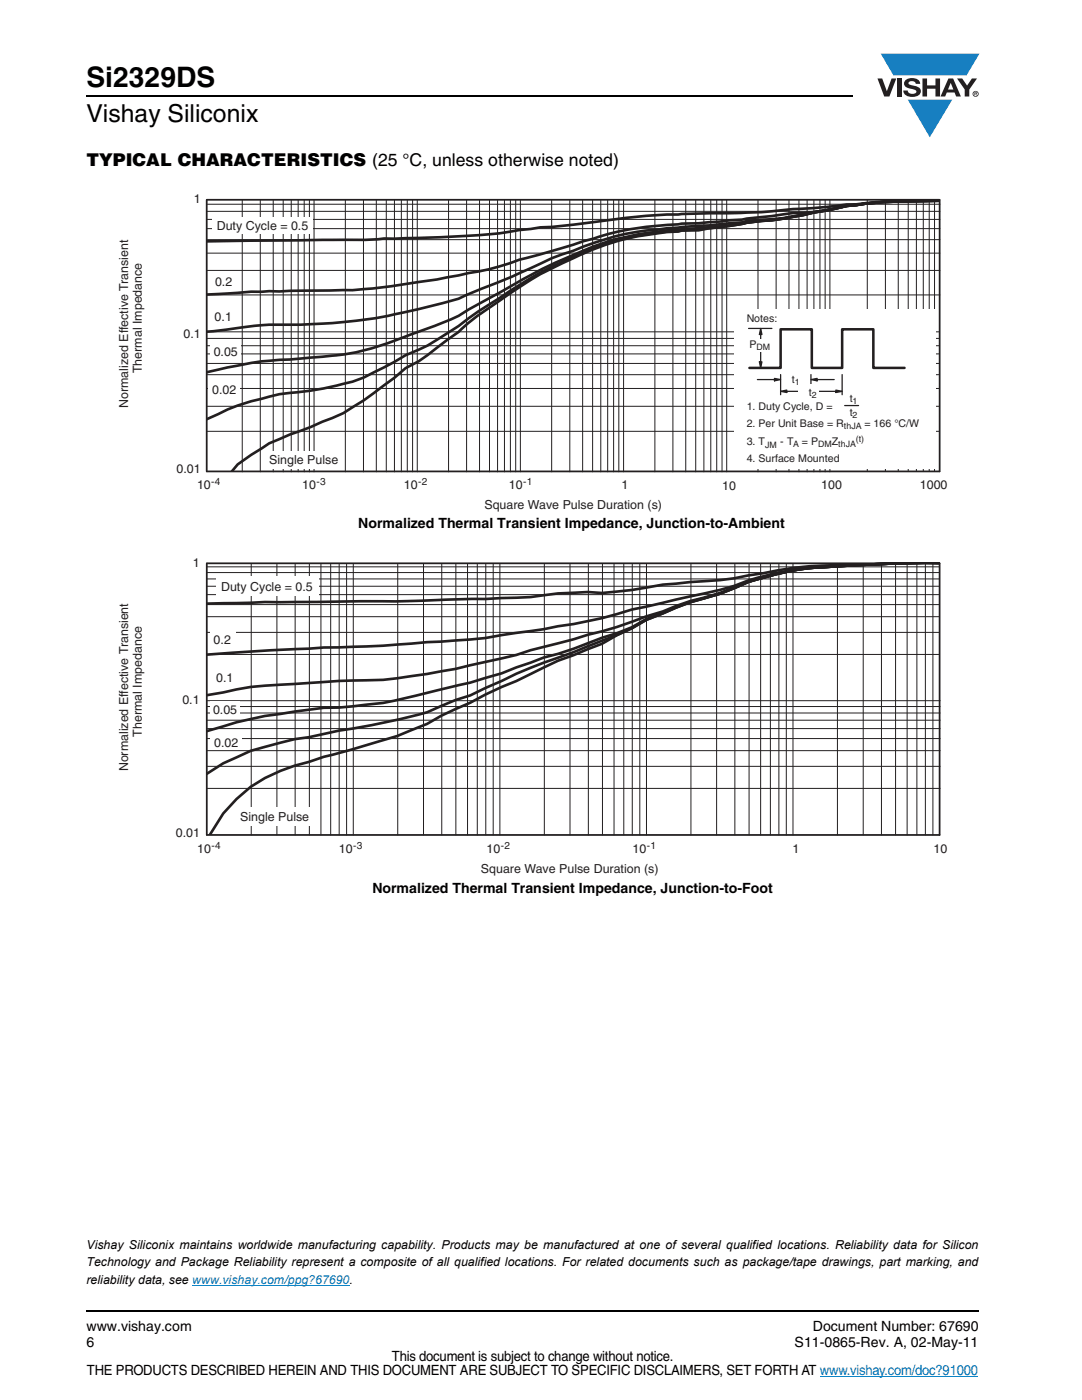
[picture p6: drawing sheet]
<svg xmlns="http://www.w3.org/2000/svg" width="216mm" height="279mm" viewBox="0 0 216 279" stroke-linecap="round" stroke-linejoin="round" font-family="sans-serif">
<path d="M17.1 18.9h.2v.3h-.2zM17.1 261.5h.2v.4h-.2z" fill="#000"/>
<path d="M17.3 19.1h152.9M17.3 261.7h178.1" fill="none" stroke="#000" stroke-width=".36"/>
<path d="M175.1 10.7h20.4v16.7h-20.4z" fill="#fff"/>
<g fill="#147fc3">
<path d="M175.7 10.7h19.7l-2.5 4.4h-1.1h-13.5z"/>
<path d="M181.1 19.9h8.9l-4.5 7.5z"/>
</g>
<g fill="#231f20">
<path d="M175.1 15.7h.9l1 2.5 .9-2.5h.9l-1.3 3.6h-1.1z"/>
<path d="M179 15.7h.9v3.6h-.9z"/>
<path d="M180.7 16a2.1 2.1 0 0 1 2.8 .3l.1 .4h-.9a.79 .79 0 0 0-.7-.5 .79 .79 0 0 0-.7 .4l.2 .3 1 .2a1.08 1.08 0 0 1 1.2 1.1 1.08 1.08 0 0 1-1.1 1.1 1.73 1.73 0 0 1-2.3-1.2h.8a.96 .96 0 0 0 .8 .6 .96 .96 0 0 0 1-.4 1.31 1.31 0 0 0-1.3-.6 1.03 1.03 0 0 1-1-.6 1.03 1.03 0 0 1 .1-1.1z"/>
<path d="M184.1 15.7h.9v1.3h1.7v-1.3h.9v3.6h-.9v-1.6h-1.7v1.6h-.9z"/>
<path d="M191 15.7h1l1 1.4 .9-1.4h1.1l-1.6 2.2v1.4h-.9v-1.4z"/>
<path d="M189.7 16.5l.5 1.4h-1zM189.2 15.7l-1.5 3.6h.9l.3-.8h1.6l.3 .8h.9l-1.5-3.6z"/>
<path d="M194.2 18.7a.46 .46 0 0 1 .9 0 .46 .46 0 0 1-.9 0zM194.1 18.7a.6 .6 0 0 0 1.2 0 .6 .6 0 0 0-1.2 0z"/>
<path d="M194.6 18.5h.2v.2h-.2zM194.4 18.4v.7h.2v-.3l.4 .3-.2-.3 .1-.2v-.2z"/>
</g>
<path d="M38.4 256.5h31.3M163.6 274.6h31.5" fill="none" stroke="#007ec4" stroke-width=".2"/>
<path d="M23.4 38.4h165.7v63.8h-165.7z" fill="#fff"/>
<path d="M187.5 40.1a172.6 172.6 0 0 0-21.7 1.1l-6.5 .5a180.2 180.2 0 0 1-19.9 .9 144.1 144.1 0 0 0-14.8 .9l-10.2 1.3-4.3 .5-2.3 .1a168.1 168.1 0 0 1-24.2 2.1l-6.9 .1-4.1 .3-31.5 .3M187.5 40.1l-7 .1a76.6 76.6 0 0 0-16 1.8l-4.2 .5h-2l-10.3 1.3-8.6 .8a79.8 79.8 0 0 0-18.5 2.2l-11.4 3.5-5.9 1.5a46.2 46.2 0 0 1-10.1 2.7 200.2 200.2 0 0 1-23.2 3.4l-3.9 .1a360.3 360.3 0 0 0-25.3 .8M187.5 40.1h-5.8a76.7 76.7 0 0 0-17.2 1.9l-4.2 .8a44.3 44.3 0 0 1-8.4 1.1l-2.9 .2-1 .3-6.5 .6a108.4 108.4 0 0 0-18.8 2.2l-4.2 1.3-4.1 1.5a42.1 42.1 0 0 0-8.5 3.5l-4.5 2-6.6 2.7a40.9 40.9 0 0 1-10.2 3.2 100.9 100.9 0 0 1-24.6 3.4l-7.8 .1-11.1 1.3M187.5 40.1h-5.8a74.1 74.1 0 0 0-17.2 2l-10.5 1.8-2.1 .2-6.7 .9-9.2 .8-.7 .1a56.9 56.9 0 0 0-23.1 5.9l-5.8 2.8-12.9 7.2a36.5 36.5 0 0 1-8.3 3.8l-3.3 1.2a54 54 0 0 1-19.9 4.6l-4.2 .3a71.7 71.7 0 0 0-16.7 2.6M187.5 40.1h-5.8a74.1 74.1 0 0 0-17.2 2l-4.2 .8a84.4 84.4 0 0 1-11.3 1.5l-5.3 .9-7.7 .7-.7 .1a52.5 52.5 0 0 0-22.2 5.7 73.1 73.1 0 0 0-13.4 7.7 66.1 66.1 0 0 0-8.2 5.6 68.9 68.9 0 0 1-7.9 4.7l-2.7 1.1-2.2 1.3-4.1 2.1a22 22 0 0 1-7.1 2.6 72.4 72.4 0 0 1-11.8 1.8l-2 .5a44 44 0 0 0-10.2 3.5l-2.4 1M187.5 40.1h-5.8a73.9 73.9 0 0 0-17.2 2l-4.2 .8a58.5 58.5 0 0 1-8.4 1.2l-12.5 1.9a63.8 63.8 0 0 0-18.9 3 101 101 0 0 0-14.6 6.8l-6 4.1a55.4 55.4 0 0 0-8.4 6.3l-2.3 1.6a41.8 41.8 0 0 1-8.3 5.7l-2.2 1.9-2 1.5a61.7 61.7 0 0 1-8.2 5.6l-6.5 2.7-4.2 1.5-4.1 1.8-6.3 4.2-1.2 1.4" fill="none" stroke="#231f20" stroke-width=".53"/>
<g fill="none" stroke="#231f20" stroke-width=".2">
<path d="M48.3 40v54.2M51.9 40v54.2M54.5 40v54.2M56.5 40v54.2M58.1 40v54.2M59.5 40v54.2M60.7 40v54.2M61.7 40v54.2M62.7 40v54.2M68.9 40v54.2M72.5 40v54.2M75.1 40v54.2"/>
<path d="M77.1 40v54.2M78.7 40v54.2M80.1 40v54.2M81.3 40v54.2M82.3 40v54.2M83.3 40v54.2M89.5 40v54.2M93.1 40v54.2M95.7 40v54.2M97.7 40v54.2M99.3 40v54.2M100.7 40v54.2"/>
<path d="M101.8 40v54.2M102.9 40v54.2M103.8 40v54.2M110.1 40v54.2M113.7 40v54.2M116.3 40v54.2M118.2 40v54.2M119.9 40v54.2M121.3 40v54.2M122.4 40v54.2M123.5 40v54.2M124.4 40v54.2"/>
<path d="M130.7 40v54.2M134.3 40v54.2M136.8 40v54.2M138.8 40v54.2M140.5 40v54.2M141.8 40v54.2M143 40v54.2M144.1 40v54.2M145 40v54.2M151.2 40v54.2M154.9 40v54.2M157.4 40v54.2"/>
<path d="M159.4 40v54.2M161 40v54.2M162.4 40v54.2M163.6 40v54.2M164.6 40v54.2M165.6 40v54.2M173.1 39.9v54.2M176.7 39.9v54.2M179.2 39.9v54.2M181.2 39.9v54.2M182.9 39.9v54.2M184.2 39.9v54.2"/>
<path d="M185.4 39.9v54.2M186.5 39.9v54.2M41.4 43.8h146.2M41.4 42.2h146.2M41.4 45.6h146.2M41.4 58.9h146.2M41.4 54h146.2M41.4 50.5h146.2M41.4 47.8h146.2M41.4 40.8h146.2M41.4 66.2h145.9M41.4 77.5h145.9"/>
<path d="M41.4 74.8h145.9M41.4 72.5h145.9M41.4 70.6h145.9M41.4 69h145.9M41.4 67.5h145.9M41.4 86.1h145.9M41.4 81.1h145.9"/>
</g>
<path d="M146.6 61.7h40.1v31.8h-40.1z" fill="#fff"/>
<path d="M149.4 65.5h4.6M155.8 74.8v4M161.8 74.8v2M168 74.8v4" fill="none" stroke="#231f20" stroke-width=".25"/>
<path d="M155.8 78.1l1.2-.3v.5z" fill="#231f20"/>
<path d="M155.8 78.1l1.2-.3v.5zM156.6 78.1h3.8" fill="none" stroke="#231f20" stroke-width=".25"/>
<path d="M166.8 77.8l1.2 .3-1.2 .2z" fill="#231f20"/>
<path d="M163.4 78.1h3.8M166.8 77.8l1.2 .3-1.2 .2z" fill="none" stroke="#231f20" stroke-width=".25"/>
<path d="M154.5 75.5l1.3 .3-1.3 .2z" fill="#231f20"/>
<path d="M151.1 75.8h3.8M154.5 75.5l1.3 .3-1.3 .2z" fill="none" stroke="#231f20" stroke-width=".25"/>
<path d="M161.8 75.8l1.2-.3v.5z" fill="#231f20"/>
<path d="M161.8 75.8l1.2-.3v.5zM162.7 75.8h3.8" fill="none" stroke="#231f20" stroke-width=".25"/>
<g fill="#fff">
<path d="M156.3 74.1h4.1v2.5h-4.1z"/>
<path d="M159.3 76.7h4.1v2.6h-4.1z"/>
</g>
<path d="M151.5 72.2h.5l-.2 1.2z" fill="#231f20"/>
<path d="M151.5 72.2h.5l-.2 1.2zM151.8 68.9v3.7" fill="none" stroke="#231f20" stroke-width=".25"/>
<path d="M151.8 65.5l.2 1.3h-.5z" fill="#231f20"/>
<path d="M151.8 65.5l.2 1.3h-.5zM151.8 66.4v3.6" fill="none" stroke="#231f20" stroke-width=".25"/>
<path d="M148.3 67.7h6.6v2.6h-6.6z" fill="#fff"/>
<path d="M149.5 73.4h6.3v-7.7h6.2v7.7h6v-7.7h6.3v7.7h6.2" fill="none" stroke="#231f20" stroke-width=".51"/>
<path d="M168.5 80.9h2.8" fill="none" stroke="#231f20" stroke-width=".25"/>
<g fill="#fff">
<path d="M42.4 43.4h20v3.4h-20z"/>
<path d="M53.1 90.1h15.3v3.5h-15.3z"/>
<path d="M41.7 76.1h6.2v3.3h-6.2z"/>
<path d="M41.9 68.5h6.1v3.1h-6.1z"/>
</g>
<path d="M41.2 39.9l.1 54.2h146.2M41.3 39.9h146.2M187.5 39.9v54.2" fill="none" stroke="#231f20" stroke-width=".35"/>
<path d="M23.5 111h165.6v63.7h-165.6z" fill="#fff"/>
<path d="M183.1 112.3l-13.3 .4a75.4 75.4 0 0 0-17.5 1.7l-2.9 .4a58.3 58.3 0 0 1-11.7 1.4l-5.4 .5a85.6 85.6 0 0 1-12.2 1.6l-2.8-.1a67.2 67.2 0 0 0-11.4 1l-9 .3h-3a476 476 0 0 1-27 .6h-14l-11.7 .4M185.7 112.3h1.7M187.4 112.3a308.2 308.2 0 0 0-28.3 1.3 55.5 55.5 0 0 0-12.6 3.3l-2.8 .8-17.6 3.9a76.3 76.3 0 0 1-14.8 3.4l-2.8 .6-8.4 1.1a95.3 95.3 0 0 1-14.9 1.5l-8.8 .7a664.9 664.9 0 0 0-35.2 1.8M187.4 112.3a313.9 313.9 0 0 0-27.1 1.2 81.1 81.1 0 0 0-10.9 2.6 55 55 0 0 1-11.7 3.9l-5.4 2-3.4 1a71.6 71.6 0 0 1-11.6 3.7l-2.8 .9-8.6 2.2a101.3 101.3 0 0 1-12.1 3l-2.9 .7-5.7 1a80.8 80.8 0 0 1-14.7 1.3l-11.7 .7a69.7 69.7 0 0 0-14.2 1.7l-3.4 .5M187.4 112.3a280.3 280.3 0 0 0-28.3 1.4 63.5 63.5 0 0 0-15.4 4.8 55 55 0 0 0-11.4 3.8l-3.4 1.3-2.8 1.6-3 1.2-3 .9-5.6 2.2-3.2 1-2.8 .7a127.2 127.2 0 0 1-20 6.3l-4 1a74.6 74.6 0 0 1-19.9 2.8l-8.6 1.2a77.5 77.5 0 0 0-14.8 3.4M187.4 112.3a281.1 281.1 0 0 0-28.3 1.4 63.5 63.5 0 0 0-15.4 4.8l-6 1.7-8.8 3.5a62.1 62.1 0 0 1-11.6 5.3l-6 2.3a81.6 81.6 0 0 0-11.2 4.6l-6.3 2.9-2.9 .9-2.8 1.2a31.1 31.1 0 0 1-7.8 2.5l-6.1 1.3-6.6 1.1-5.9 1.3-2.9 .4-8.8 2.3-5.4 2.5-3.4 2.2M187.4 112.3a281.1 281.1 0 0 0-28.3 1.4 63.5 63.5 0 0 0-15.4 4.8l-6 1.7-8.8 3.5-2.8 1.7-3 1.4-3 1.7-8.8 3.4-8.3 4-2.9 1.2-3.2 1.5-3.1 1.6-5.7 2.6-2.9 1.7-5.9 2.4-9.8 2.9-4.9 1.2-2.9 1.1a28.3 28.3 0 0 0-19.8 14.5" fill="none" stroke="#231f20" stroke-width=".53"/>
<g fill="none" stroke="#231f20" stroke-width=".2">
<path d="M41.2 117h146.2M41.2 115.5h146.2M41.2 118.7h146.2M41.2 114.3h146.2M41.2 113.1h146.2M50.1 112.4v54.2M55.3 112.4v54.2M58.9 112.4v54.2M61.7 112.4v54.2M64 112.4v54.2M66 112.4v54.2M67.7 112.4v54.2"/>
<path d="M69.2 112.4v54.2M70.5 112.4v54.2M79.4 112.4v54.2M84.5 112.4v54.2M88.1 112.4v54.2M91 112.4v54.2M93.3 112.4v54.2M95.2 112.4v54.2M96.9 112.4v54.2M98.4 112.4v54.2M99.7 112.4v54.2M108.6 112.4v54.2"/>
<path d="M113.7 112.4v54.2M117.4 112.4v54.2M120.2 112.4v54.2M122.5 112.4v54.2M124.5 112.4v54.2M126.2 112.4v54.2M127.7 112.4v54.2M129 112.4v54.2M137.9 112.4v54.2M143 112.4v54.2M146.6 112.4v54.2M149.5 112.4v54.2"/>
<path d="M151.8 112.4v54.2M153.7 112.4v54.2M155.4 112.4v54.2M156.9 112.4v54.2M158.2 112.4v54.2M167.1 112.4v54.2M172.2 112.4v54.2M175.9 112.4v54.2M178.7 112.4v54.2M181 112.4v54.2M183 112.4v54.2M184.6 112.4v54.2"/>
<path d="M186.2 112.4v54.2M41.2 130.6h146.2M41.2 126.2h146.2M41.2 123.1h146.2M41.2 120.7h146.2M41.4 139.8h146.2M41.4 157.3h146.2M41.4 152.9h146.2M41.4 149.8h146.2M41.4 147.4h146.2M41.4 145.4h146.2M41.4 143.7h146.2"/>
<path d="M41.4 142.3h146.2M41.4 141h146.2"/>
</g>
<g fill="#fff">
<path d="M41.9 125.6h5.1v3.3h-5.1z"/>
<path d="M43.1 115.1h20.4v3.8h-20.4z"/>
<path d="M42 140h5.9v3.3h-5.9z"/>
<path d="M47.4 161.1h15.3v3.7h-15.3z"/>
<path d="M42 146.6h6.3v3h-6.3z"/>
</g>
<path d="M41.3 112.4v54.2M41.3 112.4h146.2v54.2h-146.2" fill="none" stroke="#231f20" stroke-width=".35"/>
<text font-size="5.6" x="17.3" y="17.4">Si2329DS</text>
<text font-size="4.9" x="17.3" y="24.4">Vishay Siliconix</text>
<text font-size="3.5" x="17.3" y="33">TYPICAL CHARACTERISTICS (25 °C, unless otherwise noted)</text>
<g font-size="2.8">
<text x="71.5" y="105.4">Normalized Thermal Transient Impedance, Junction-to-Ambient</text>
<text x="74.3" y="178.1">Normalized Thermal Transient Impedance, Junction-to-Foot</text>
<text x="17.3" y="265.6">www.vishay.com</text>
<text x="17.3" y="268.8">6</text>
<text x="158.6" y="268.8">S11-0865-Rev. A, 02-May-11</text>
<text x="162.2" y="265.6">Document Number: 67690</text>
<text x="17.4" y="274.4">THE PRODUCTS DESCRIBED HEREIN AND THIS DOCUMENT ARE SUBJECT TO SPECIFIC DISCLAIMERS, SET FORTH AT www.vishay.com/doc?91000</text>
<text x="78.2" y="271.6">This document is subject to change without notice.</text>
</g>
<g font-size="2.5" fill="#231f20">
<text x="38.7" y="40.5">1</text>
<text x="43.2" y="45.9">Duty Cycle = 0.5</text>
<text x="42.9" y="57.1">0.2</text>
<text x="42.8" y="64">0.1</text>
<text x="36.6" y="67.5">0.1</text>
<text x="42.6" y="71">0.05</text>
<text x="28.3" y="74.5" transform="rotate(-90 28.3 74.5)">Thermal Impedance</text>
<text x="25.6" y="81.4" transform="rotate(-90 25.6 81.4)">Normalized Effective Transient</text>
<text x="42.3" y="78.7">0.02</text>
<text x="35.2" y="94.5">0.01</text>
<text x="53.7" y="92.6">Single P</text>
<text x="63" y="92.6">ulse</text>
<text x="39.3" y="97.6">10</text>
<text x="60.3" y="97.6">10</text>
<text x="80.6" y="97.6">10</text>
<text x="96.7" y="101.6">Square Wave Pulse Duration (s)</text>
<text x="101.5" y="97.6">10</text>
<text x="124" y="97.6">1</text>
<text x="144.1" y="97.8">10</text>
<text x="163.9" y="97.6">100</text>
<text x="183.6" y="97.6">1000</text>
<text x="38.4" y="113.1">1</text>
<text x="44.1" y="117.9">Duty Cycle = 0.5</text>
<text x="42.6" y="128.5">0.2</text>
<text x="43.1" y="136.1">0.1</text>
<text x="36.4" y="140.5">0.1</text>
<text x="42.5" y="142.6">0.05</text>
<text x="28.3" y="147" transform="rotate(-90 28.3 147)">Thermal Impedance</text>
<text x="42.7" y="149.1">0.02</text>
<text x="25.6" y="154" transform="rotate(-90 25.6 154)">Normalized Effective Transient</text>
<text x="35.1" y="167">0.01</text>
<text x="47.9" y="163.8">Single Pulse</text>
<text x="39.3" y="170.2">10</text>
<text x="67.6" y="170.2">10</text>
<text x="97.1" y="170.2">10</text>
<text x="126.2" y="170.2">10</text>
<text x="158.1" y="170.2">1</text>
<text x="186.3" y="170.2">10</text>
<text x="96" y="174.2">Square Wave Pulse Duration (s)</text>
</g>
<g font-size="2.5">
<text x="17.3" y="249.2">Vishay Siliconix maintains worldwide manufacturing capability. Products may be manufactured at one of several qualified locations. Reliability data for Silicon</text>
<text x="17.3" y="252.7">Technology and Package Reliability represent a composite of all qualified locations. For related documents such as package/tape drawings, part marking, and</text>
<text x="17.3" y="256.2">reliability data, see www.vishay.com/ppg?67690.</text>
</g>
<g font-size="2.1" fill="#231f20">
<text x="149" y="64.3">Notes:</text>
<text x="149.6" y="69.4">P</text>
<text x="158" y="76.3">t</text>
<text x="149" y="81.9">1. Duty Cycle, D =</text>
<text x="161.4" y="79">t</text>
<text x="169.5" y="80.2">t</text>
<text x="169.5" y="83">t</text>
<text x="149" y="85.1">2. Per Unit Base = R</text>
<text x="149" y="88.9">3. T</text>
<text x="155.7" y="88.9">- T</text>
<text x="160" y="88.8">= P</text>
<text x="166" y="88.8">Z</text>
<text x="172.5" y="85.1">= 166 °C/</text>
<text x="181.4" y="85.1">W</text>
<text x="149" y="92.2">4. Surface Mounted</text>
</g>
<g font-size="2" fill="#231f20">
<text x="42.2" y="96.9">-4</text>
<text x="63.1" y="96.9">-3</text>
<text x="83.4" y="96.9">-2</text>
<text x="104.4" y="96.9">-1</text>
<text x="42.2" y="169.4">-4</text>
<text x="70.4" y="169.4">-3</text>
<text x="99.9" y="169.4">-2</text>
<text x="129" y="169.4">-1</text>
</g>
<g font-size="1.8" fill="#231f20">
<text x="151" y="69.9">DM</text>
<text x="158.6" y="76.8">1</text>
<text x="162" y="79.5">2</text>
<text x="170.1" y="80.7">1</text>
<text x="170.1" y="83.5">2</text>
<text x="152.7" y="89.4">JM</text>
<text x="158.3" y="89.3">A</text>
<text x="163.3" y="89.3">DM</text>
<text x="167.3" y="89.3">thJA</text>
<text x="168.4" y="85.6">thJA</text>
<text x="170.8" y="88.2">(t)</text>
</g>
</svg>
